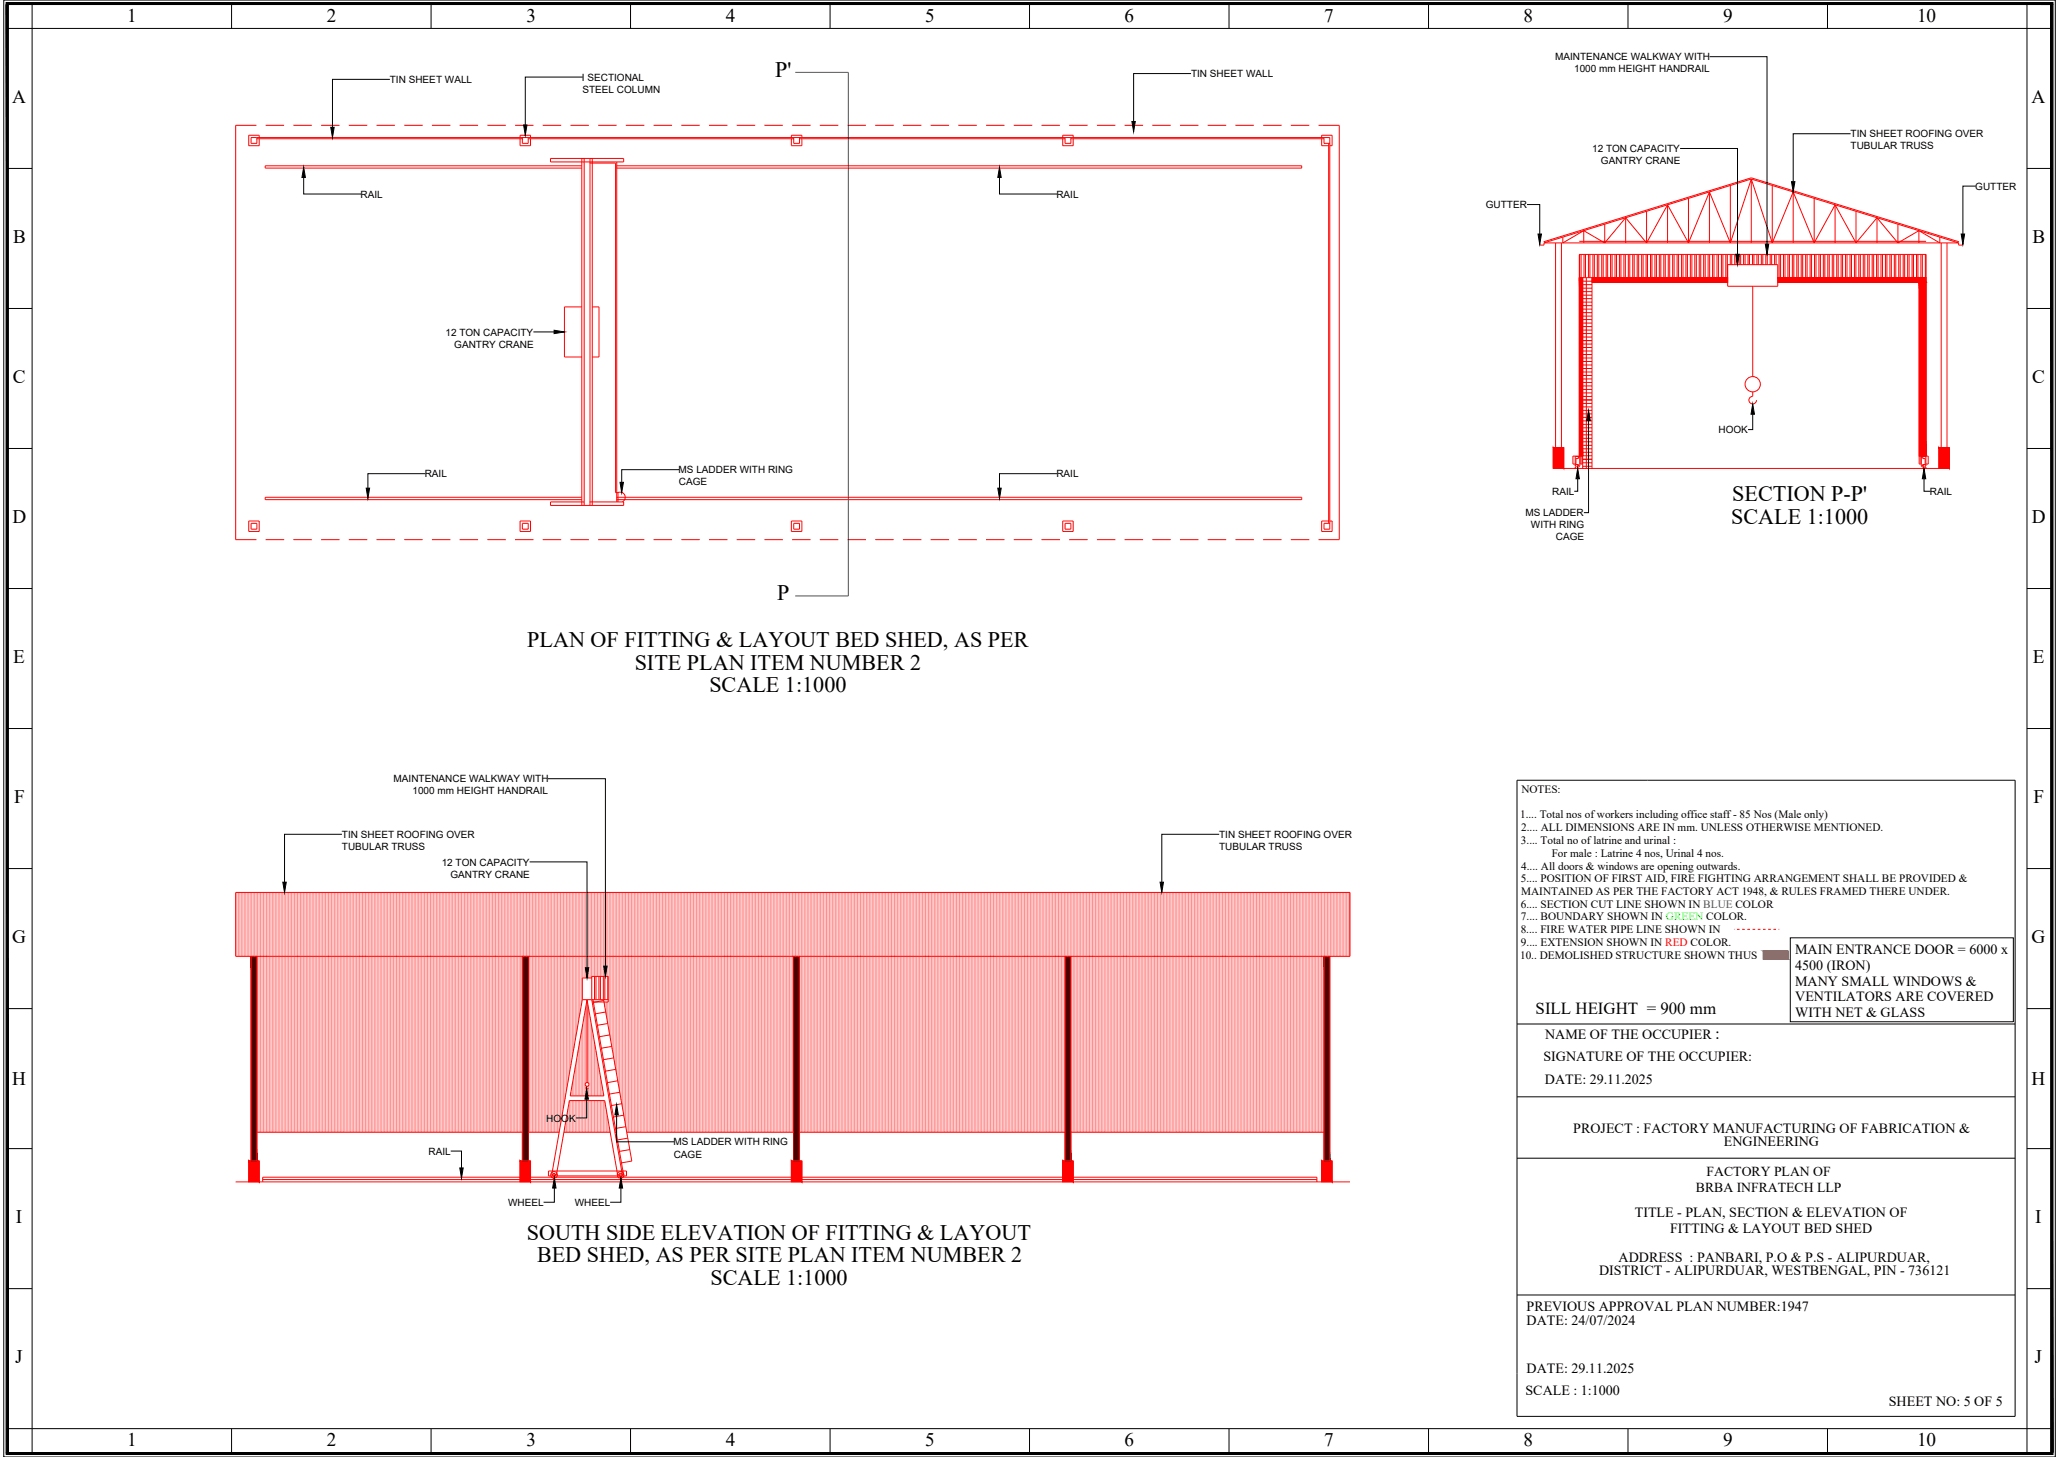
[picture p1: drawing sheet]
<svg xmlns="http://www.w3.org/2000/svg" width="2378mm" height="1682mm" viewBox="0 0 2378 1682" stroke-linecap="round" stroke-linejoin="round" font-family="sans-serif">
<!-- layer: 0 -->
<g fill="none" stroke="#000" stroke-width="1.15">
<path d="M4 0h2370v1682h-2370zM7 3h2364v1676h-2364zM9 5h2360v1672h-2360zM37 3v1676M267 3v30M498 3v30M728 3v30M959 3v30M1189 3v30M1419 3v30M1650 3v30M1880 3v30"/>
<path d="M2111 3v30M2341 3v1676M7 33h2364M1975 65h66v217M450 92h-66v55M673 89h-66v55M1376 85h-67v55M2137 154h-66v56M1940 171h67v123M7 194h30M2341 194h30M351 205v19h66"/>
<path d="M1154 205v19h67M2282 215h-15v55M1764 236h14v34M7 356h30M2341 356h30M616 383h24M2024 478v18h-5M1835 486v106h-6M7 518h30M2341 518h30M491 547h-66v17M784 542h-66v15"/>
<path d="M1221 547h-67v17M1822 553v14h-4M2222 553v14h8M7 679h30M2341 679h30M7 841h30M2341 841h30M633 899h66v216M1752 901h575v734h-575zM395 963h-66v55M1408 963h-66v55M612 995h66v122"/>
<path d="M7 1003h30M2341 1003h30M2068 1083h257v97h-257zM7 1164h30M2341 1164h30M1752 1182h575M678 1269v22h-13M1752 1266h575M712 1287v31h67M7 1326h30M521 1329h12v19M1752 1337h575"/>
<path d="M2341 1326h30M640 1372v16h-12M717 1372v16h-12M7 1488h30M1752 1495h575M2341 1488h30M7 1649h2364M267 1649v30M498 1649v30M728 1649v30M959 1649v30M1189 1649v30"/>
<path d="M1419 1649v30M1650 1649v30M1880 1649v30M2111 1649v30M7 1663h2M2369 1663h2"/>
</g>
<g fill="#000" stroke="#000" stroke-width="1.15">
<path d="M382 147h4l-2 12zM605 144h4l-2 12zM1307 140h4l-2 12zM351 193l2 12h-4zM1154 193l2 12h-4zM2069 210h4l-2 12zM1776 270h4l-2 12zM2265 270h4l-2 12zM2005 294h4l-2 11zM2039 282h4l-2 12zM640 381l12 2-12 2zM2024 466l2 12h-4z"/>
<path d="M1835 474l2 12h-4zM716 557h4l-2 12zM1822 541l2 12h-4zM2222 541l2 12h-4zM423 564h4l-2 11zM1152 564h4l-2 11zM327 1018h4l-2 12zM1340 1018h4l-2 12zM676 1117h4l-2 12zM697 1115h4l-2 12zM678 1257l2 12h-4zM712 1275l2 12h-4z"/>
<path d="M531 1348h4l-2 12zM640 1360l2 12h-4zM717 1360l2 12h-4z"/>
<path d="M7 5l2 1672v-1672zM7 5l2 1672h-2z"/>
<path d="M7 3l2364 2v-2zM7 3l2364 2h-2364z"/>
<path d="M2369 5l2 1672v-1672zM2369 5l2 1672h-2z"/>
<path d="M7 1677l2364 2v-2zM7 1677l2364 2h-2364z"/>
</g>
<g fill="none" stroke="#f00" stroke-width="1.15">
<path d="M296 145h-24v478h24M297 159v7h-7v-7h1246v452h-7v-7h7M299 159v-3h-12v12h12v-8M307 145h21M339 145h21M371 145h21M403 145h21M435 145h21M467 145h21M499 145h21M531 145h21M563 145h21"/>
<path d="M595 145h21M601 159v-3h12v3M603 159v7h7v-7M627 145h21M659 145h21M691 145h21M723 145h21M755 145h21M787 145h21M819 145h21M851 145h21M883 145h21"/>
<path d="M914 159v-3h12v3M915 145h21M917 159v7h6v-7M947 145h21M979 145h21M1011 145h21M1043 145h21M1075 145h21M1107 145h21M1139 145h21M1171 145h21M1203 145h21"/>
<path d="M1227 159v-3h12v3M1230 159v7h7v-7M1235 145h21M1267 145h21M1299 145h21M1331 145h21M1363 145h21M1395 145h21M1427 145h21M1459 145h21M1491 145h21M1523 145h24v478h-24"/>
<path d="M1526 159v-3h13v12h-3M1529 159v7h7M297 160h306M601 160v8h12v-8M610 160h307M914 160v8h12v-8M923 160h307M1227 160v8h12v-8M1237 160h292M1526 160v8h9M1535 166v438M636 183h84v4h-84z"/>
<path d="M672 183v400M672 191h-366v3h366M675 183v400M681 183v400M681 188h30v381h3M684 183v400M712 187v392M712 191h791v3h-791M1999 214v66M2023 207l-240 73M2023 207l239 73M2023 207v73"/>
<path d="M2023 207l-24 73M2023 207l24 73M2047 214v66M1926 236v44M1926 236l24 44M1926 236l-24 44M1950 229v51M1974 222v58M1974 222l25 58M1974 222l-24 58M2071 222v58M2071 222l-24 58"/>
<path d="M2071 222l24 58M2095 229v51M2119 236v44M2119 236l-24 44M2119 236l25 44M1853 259v21M1878 251v29M1878 251l24 29M1878 251l-25 29M1902 244v36M2144 244v36M2168 251v29"/>
<path d="M2168 251l-24 29M2168 251l24 29M2192 259v21M1783 279l240-74 240 74M1824 279h401M1829 266v14M1829 266l-24 14v-6M1829 266l24 14M2216 266v14M2216 266l24 14v-6M2216 266l-24 14M1783 280h479"/>
<path d="M1783 280v3h-5v-1M1797 280v237M1803 280v237M1824 294v27M1826 294v27M1829 294v27M1831 294v27M1835 294v27M1836 294v27M1840 294v27M1841 294v27M1845 294v27"/>
<path d="M1847 294v27M1850 294v27M1852 294v27M1855 294v27M1857 294v27M1860 294v27M1862 294v27M1865 294v27M1867 294v27M1870 294v27M1872 294v27M1876 294v27"/>
<path d="M1877 294v27M1881 294v27M1882 294v27M1886 294v27M1887 294v27M1891 294v27M1893 294v27M1896 294v27M1898 294v27M1901 294v27M1903 294v27M1906 294v27"/>
<path d="M1908 294v27M1911 294v27M1913 294v27M1917 294v27M1918 294v27M1922 294v27M1923 294v27M1927 294v27M1928 294v27M1932 294v27M1934 294v27M1937 294v27"/>
<path d="M1939 294v27M1942 294v27M1944 294v27M1947 294v27M1949 294v27M1952 294v27M1954 294v27M1957 294v27M1959 294v27M1963 294v27M1964 294v27M1968 294v27"/>
<path d="M1969 294v27M1973 294v27M1975 294v27M1978 294v27M1980 294v27M1983 294v27M1985 294v27M1988 294v27M1990 294v27M1993 294v27M1995 294v27M1998 294v11"/>
<path d="M2000 294v11M2004 294v11M2005 294v11M2009 294v11M2010 294v11M2014 294v11M2015 294v11M2019 294v11M2021 294v11M2024 294v11M2026 294v11M2029 294v11"/>
<path d="M2031 294v11M2034 294v11M2036 294v11M2039 294v11M2041 294v11M2044 294v11M2046 294v11M2050 294v11M2051 294v11M2055 294v27M2056 294v27M2060 294v27"/>
<path d="M2062 294v27M2065 294v27M2067 294v27M2070 294v27M2072 294v27M2075 294v27M2077 294v27M2080 294v27M2082 294v27M2085 294v27M2087 294v27M2091 294v27"/>
<path d="M2092 294v27M2096 294v27M2097 294v27M2101 294v27M2103 294v27M2106 294v27M2108 294v27M2111 294v27M2113 294v27M2116 294v27M2118 294v27M2121 294v27"/>
<path d="M2123 294v27M2126 294v27M2128 294v27M2132 294v27M2133 294v27M2137 294v27M2138 294v27M2142 294v27M2144 294v27M2147 294v27M2149 294v27M2152 294v27"/>
<path d="M2154 294v27M2157 294v27M2159 294v27M2162 294v27M2164 294v27M2167 294v27M2169 294v27M2173 294v27M2174 294v27M2178 294v27M2179 294v27M2183 294v27"/>
<path d="M2184 294v27M2188 294v27M2190 294v27M2193 294v27M2195 294v27M2198 294v27M2200 294v27M2203 294v27M2205 294v27M2208 294v27M2210 294v27M2213 294v27"/>
<path d="M2215 294v27M2219 294v27M2220 294v27M2224 294v27M2242 280v237M2249 280v237M2262 280v3h5v-1M1995 305h58v25h-58zM1824 321h171M1828 325h11M1828 329h11M1828 333h11"/>
<path d="M1828 337h11M1828 321v220M1832 321v220M1839 326h156M1839 321v220M2024 330v105M2053 321h172M2053 326h164M2217 321v215h2v-9h5v9h3v-9h-10M672 354h-20v58h20M684 354h8v58h-8M1828 341h11"/>
<path d="M1828 345h11M1828 349h11M1828 353h11M1828 357h11M1828 361h11M1828 365h11M1828 369h11M1828 373h11M1828 377h11M1828 381h11M1828 385h11M1828 389h11"/>
<path d="M1828 393h11M1828 397h11M1828 401h11M1828 405h11M1828 409h11M1828 413h11M1828 417h11M1828 421h11M1828 425h11M1828 429h11M1828 433h11M1828 437h11"/>
<path d="M1828 442h11M1828 446h11M1828 450h11M1828 454h11M1828 458h11M2024 452v6a4 4 0 0 0-4 4 4 4 0 0 0 4 4 4 4 0 0 0 5-4M1828 462h11M1828 466h11M1828 470h11M1828 474h11M1828 478h11M1828 482h11"/>
<path d="M1828 486h11M1828 490h11M1828 494h11M1828 498h11M1828 502h11M1828 506h11M1828 510h11M1828 514h11M1828 518h11M1817 527h10v9h-2v-9h-6v9h-2zM1823 536h-4v2h1v2h-1v1M1823 538h-1v2h1v1"/>
<path d="M1823 527v2h-3v7h3v2h2v-11M1824 527v-233h401v233M1828 522h11M1828 526h11M1828 530h11M1828 534h11M1828 538h11M2219 527v11h2v-2h3v-7h-3v-2M2221 536h4v2h-1v2h1v1M2221 538h1v2h-1v1M1806 541v-24h-12v24h457v-24h-12v24M672 574h-366v3h366"/>
<path d="M675 579h-39v4h84v-4h-39M712 574h791v3h-791M714 569v10M714 569a6 6 0 0 1 8 3 6 6 0 0 1-3 7M287 601h12v13h-12zM290 604h7v7h-7zM601 601h12v13h-12zM603 604h7v7h-7zM914 601h12v13h-12zM917 604h6v7h-6zM1227 601h12v13h-12zM1230 604h7v7h-7z"/>
<path d="M1535 601h-9v13h13v-13h-3M307 623h21M339 623h21M371 623h21M403 623h21M435 623h21M467 623h21M499 623h21M531 623h21M563 623h21M595 623h21M627 623h21"/>
<path d="M659 623h21M691 623h21M723 623h21M755 623h21M787 623h21M819 623h21M851 623h21M883 623h21M915 623h21M947 623h21M979 623h21M1011 623h21"/>
<path d="M1043 623h21M1075 623h21M1107 623h21M1139 623h21M1171 623h21M1203 623h21M1235 623h21M1267 623h21M1299 623h21M1331 623h21M1363 623h21M1395 623h21"/>
<path d="M1427 623h21M1459 623h21M1491 623h21M272 1030h1287v74h-1287zM2003 1073h.1M2006 1073h3M2012 1073h3M2018 1073h3M2024 1073h3M2030 1073h3M2036 1073h3M2042 1073h3"/>
<path d="M2048 1073h3M2054 1073h1M290 1104v236M297 1104v236M603 1104v236M610 1104v236M917 1104v236M923 1104v236M1230 1104v236M1237 1104v236M1529 1104v236M1536 1104v236"/>
<path d="M683 1129h-10v25M687 1127v27M688 1127v27M692 1127v27M693 1127v27M697 1127v27l33 186-12 2M699 1127v27M702 1127v27M673 1154h29M678 1154l19 111h-38zM678 1154v96M684 1157h18v-30h-19v27l36 202"/>
<path d="M685 1154l35 202h-7l-15-85h-40l-15 85h-6l36-202M697 1155l-12 2M700 1168l-12 2M702 1182l-12 2M704 1195l-12 2M707 1208l-12 2M709 1221l-12 2M711 1234l-12 3M678 1254l-1 3h1l1-1M713 1248l-11 2M716 1261l-12 2M718 1274l-12 2"/>
<path d="M720 1287l-11 3M297 1307h306M610 1307h36M651 1307h54M710 1307h2M723 1301l-12 2M724 1307h193M725 1314l-12 2M923 1307h307M1237 1307h292M727 1327l-12 2M633 1352h91v6h-91z"/>
<path d="M272 1364h1287M287 1364v-24h12v24M303 1362h1218M303 1364v-5h1218v5M601 1364v-24h12v24M914 1364v-24h12v24M1227 1364v-24h12v24M1526 1364v-24h13v24"/>
<circle cx="2024" cy="444" r="9"/>
<circle cx="678" cy="1252" r="2.2"/>
<circle cx="640" cy="1356" r="4"/>
<circle cx="640" cy="1356" r="1.7"/>
<circle cx="717" cy="1356" r="4"/>
<circle cx="717" cy="1356" r="1.9"/>
</g>
<path d="M2037 1098l28 9v-9zM2037 1098l28 9h-28z" fill="#a06a0d" stroke="#a06a0d" stroke-width="1.15"/>
<path d="M2037 1098h28v9h-28z" fill="none" stroke="#a06a0d" stroke-width="1.15"/>
<g fill="#f00" stroke="#f00" stroke-width="1.15">
<path d="M914 1340l12 24v-24zM914 1340l12 24h-12z"/>
<path d="M601 1340l12 24v-24zM601 1340l12 24h-12z"/>
<path d="M287 1340l12 24v-24zM287 1340l12 24h-12z"/>
<path d="M1526 1340l13 24v-24zM1526 1340l13 24h-13z"/>
<path d="M1227 1340l12 24v-24zM1227 1340l12 24h-12z"/>
<path d="M2217 321l8 5v-5zM2217 321l8 5h-8z"/>
<path d="M2053 321l164 5v-5zM2053 321l164 5h-164z"/>
<path d="M1839 321l156 5v-5zM1839 321l156 5h-156z"/>
<path d="M1824 321l4 206v-206zM1824 321l4 206h-4z"/>
<path d="M2217 326l8 201v-201zM2217 326l8 201h-8z"/>
<path d="M2239 517l12 24v-24zM2239 517l12 24h-12z"/>
<path d="M1794 517l12 24v-24zM1794 517l12 24h-12z"/>
</g>
<g fill="#4d0000" stroke="#4d0000" stroke-width="1.15">
<path d="M1230 1104l7 236v-236zM1230 1104l7 236h-7z"/>
<path d="M917 1104l6 236v-236zM917 1104l6 236h-6z"/>
<path d="M603 1104l7 236v-236zM603 1104l7 236h-7z"/>
<path d="M290 1104l7 236v-236zM290 1104l7 236h-7z"/>
<path d="M1529 1104l7 236v-236zM1529 1104l7 236h-7z"/>
</g>
<g fill="none" stroke="#ff8f8f" stroke-width="1.15">
<path d="M274 1030v74M275 1030v74M277 1030v74M279 1030v74M280 1030v74M282 1030v74M284 1030v74M286 1030v74M287 1030v74M289 1030v74M291 1030v74M292 1030v74"/>
<path d="M294 1030v74M296 1030v74M298 1030v277M299 1030v277M301 1030v277M303 1030v277M304 1030v277M306 1030v277M308 1030v277M309 1030v277M311 1030v277M313 1030v277"/>
<path d="M315 1030v277M316 1030v277M318 1030v277M320 1030v277M321 1030v277M323 1030v277M325 1030v277M327 1030v277M328 1030v277M330 1030v277M332 1030v277M333 1030v277"/>
<path d="M335 1030v277M337 1030v277M338 1030v277M340 1030v277M342 1030v277M344 1030v277M345 1030v277M347 1030v277M349 1030v277M350 1030v277M352 1030v277M354 1030v277"/>
<path d="M356 1030v277M357 1030v277M359 1030v277M361 1030v277M362 1030v277M364 1030v277M366 1030v277M367 1030v277M369 1030v277M371 1030v277M373 1030v277M374 1030v277"/>
<path d="M376 1030v277M378 1030v277M379 1030v277M381 1030v277M383 1030v277M385 1030v277M386 1030v277M388 1030v277M390 1030v277M391 1030v277M393 1030v277M395 1030v277"/>
<path d="M396 1030v277M398 1030v277M400 1030v277M402 1030v277M403 1030v277M405 1030v277M407 1030v277M408 1030v277M410 1030v277M412 1030v277M414 1030v277M415 1030v277"/>
<path d="M417 1030v277M419 1030v277M420 1030v277M422 1030v277M424 1030v277M425 1030v277M427 1030v277M429 1030v277M431 1030v277M432 1030v277M434 1030v277M436 1030v277"/>
<path d="M437 1030v277M439 1030v277M441 1030v277M443 1030v277M444 1030v277M446 1030v277M448 1030v277M449 1030v277M451 1030v277M453 1030v277M455 1030v277M456 1030v277"/>
<path d="M458 1030v277M460 1030v277M461 1030v277M463 1030v277M465 1030v277M466 1030v277M468 1030v277M470 1030v277M472 1030v277M473 1030v277M475 1030v277M477 1030v277"/>
<path d="M478 1030v277M480 1030v277M482 1030v277M484 1030v277M485 1030v277M487 1030v277M489 1030v277M490 1030v277M492 1030v277M494 1030v277M495 1030v277M497 1030v277"/>
<path d="M499 1030v277M501 1030v277M502 1030v277M504 1030v277M506 1030v277M507 1030v277M509 1030v277M511 1030v277M513 1030v277M514 1030v277M516 1030v277M518 1030v277"/>
<path d="M519 1030v277M521 1030v277M523 1030v277M525 1030v277M526 1030v277M528 1030v277M530 1030v277M531 1030v277M533 1030v277M535 1030v277M536 1030v277M538 1030v277"/>
<path d="M540 1030v277M542 1030v277M543 1030v277M545 1030v277M547 1030v277M548 1030v277M550 1030v277M552 1030v277M554 1030v277M555 1030v277M557 1030v277M559 1030v277"/>
<path d="M560 1030v277M562 1030v277M564 1030v277M565 1030v277M567 1030v277M569 1030v277M571 1030v277M572 1030v277M574 1030v277M576 1030v277M577 1030v277M579 1030v277"/>
<path d="M581 1030v277M583 1030v277M584 1030v277M586 1030v277M588 1030v277M589 1030v277M591 1030v277M593 1030v277M594 1030v277M596 1030v277M598 1030v277M600 1030v277"/>
<path d="M601 1030v277M603 1030v277M605 1030v74M606 1030v74M608 1030v74M610 1030v74M612 1030v277M613 1030v277M615 1030v277M617 1030v277M618 1030v277M620 1030v277"/>
<path d="M622 1030v277M623 1030v277M625 1030v277M627 1030v277M629 1030v277M630 1030v277M632 1030v277M634 1030v277M635 1030v277M637 1030v277M639 1030v277M641 1030v277"/>
<path d="M642 1030v277M644 1030v277M646 1030v277M647 1030v268M649 1030v258M651 1030v249M652 1030v239M654 1030v229M656 1030v219M658 1030v210M659 1030v200M661 1030v190"/>
<path d="M663 1030v180M664 1030v171M666 1030v161M668 1030v151M670 1030v141M671 1030v131M673 1030v99M675 1030v99M676 1030v99M678 1030v99M680 1030v99M682 1030v99"/>
<path d="M683 1030v99M685 1030v97M687 1030v97M688 1030v97M690 1030v97M692 1030v97M693 1030v97M695 1030v97M697 1030v97M699 1030v97M700 1030v97M702 1030v97"/>
<path d="M704 1030v162M705 1030v171M707 1030v181M709 1030v191M711 1030v201M712 1030v211M714 1030v220M716 1030v230M717 1030v240M719 1030v250M721 1030v259M722 1030v269"/>
<path d="M724 1030v277M726 1030v277M728 1030v277M729 1030v277M731 1030v277M733 1030v277M734 1030v277M736 1030v277M738 1030v277M740 1030v277M741 1030v277M743 1030v277"/>
<path d="M745 1030v277M746 1030v277M748 1030v277M750 1030v277M752 1030v277M753 1030v277M755 1030v277M757 1030v277M758 1030v277M760 1030v277M762 1030v277M763 1030v277"/>
<path d="M765 1030v277M767 1030v277M769 1030v277M770 1030v277M772 1030v277M774 1030v277M775 1030v277M777 1030v277M779 1030v277M780 1030v277M782 1030v277M784 1030v277"/>
<path d="M786 1030v277M787 1030v277M789 1030v277M791 1030v277M792 1030v277M794 1030v277M796 1030v277M798 1030v277M799 1030v277M801 1030v277M803 1030v277M804 1030v277"/>
<path d="M806 1030v277M808 1030v277M809 1030v277M811 1030v277M813 1030v277M815 1030v277M816 1030v277M818 1030v277M820 1030v277M821 1030v277M823 1030v277M825 1030v277"/>
<path d="M827 1030v277M828 1030v277M830 1030v277M832 1030v277M833 1030v277M835 1030v277M837 1030v277M839 1030v277M840 1030v277M842 1030v277M844 1030v277M845 1030v277"/>
<path d="M847 1030v277M849 1030v277M850 1030v277M852 1030v277M854 1030v277M856 1030v277M857 1030v277M859 1030v277M861 1030v277M862 1030v277M864 1030v277M866 1030v277"/>
<path d="M868 1030v277M869 1030v277M871 1030v277M873 1030v277M874 1030v277M876 1030v277M878 1030v277M879 1030v277M881 1030v277M883 1030v277M885 1030v277M886 1030v277"/>
<path d="M888 1030v277M890 1030v277M891 1030v277M893 1030v277M895 1030v277M897 1030v277M898 1030v277M900 1030v277M902 1030v277M903 1030v277M905 1030v277M907 1030v277"/>
<path d="M909 1030v277M910 1030v277M912 1030v277M914 1030v277M915 1030v277M917 1030v74M919 1030v74M920 1030v74M922 1030v74M924 1030v277M926 1030v277M927 1030v277"/>
<path d="M929 1030v277M931 1030v277M932 1030v277M934 1030v277M936 1030v277M938 1030v277M939 1030v277M941 1030v277M943 1030v277M944 1030v277M946 1030v277M948 1030v277"/>
<path d="M949 1030v277M951 1030v277M953 1030v277M955 1030v277M956 1030v277M958 1030v277M960 1030v277M961 1030v277M963 1030v277M965 1030v277M967 1030v277M968 1030v277"/>
<path d="M970 1030v277M972 1030v277M973 1030v277M975 1030v277M977 1030v277M978 1030v277M980 1030v277M982 1030v277M984 1030v277M985 1030v277M987 1030v277M989 1030v277"/>
<path d="M990 1030v277M992 1030v277M994 1030v277M996 1030v277M997 1030v277M999 1030v277M1001 1030v277M1002 1030v277M1004 1030v277M1006 1030v277M1007 1030v277M1009 1030v277"/>
<path d="M1011 1030v277M1013 1030v277M1014 1030v277M1016 1030v277M1018 1030v277M1019 1030v277M1021 1030v277M1023 1030v277M1025 1030v277M1026 1030v277M1028 1030v277M1030 1030v277"/>
<path d="M1031 1030v277M1033 1030v277M1035 1030v277M1036 1030v277M1038 1030v277M1040 1030v277M1042 1030v277M1043 1030v277M1045 1030v277M1047 1030v277M1048 1030v277M1050 1030v277"/>
<path d="M1052 1030v277M1054 1030v277M1055 1030v277M1057 1030v277M1059 1030v277M1060 1030v277M1062 1030v277M1064 1030v277M1066 1030v277M1067 1030v277M1069 1030v277M1071 1030v277"/>
<path d="M1072 1030v277M1074 1030v277M1076 1030v277M1077 1030v277M1079 1030v277M1081 1030v277M1083 1030v277M1084 1030v277M1086 1030v277M1088 1030v277M1089 1030v277M1091 1030v277"/>
<path d="M1093 1030v277M1095 1030v277M1096 1030v277M1098 1030v277M1100 1030v277M1101 1030v277M1103 1030v277M1105 1030v277M1106 1030v277M1108 1030v277M1110 1030v277M1112 1030v277"/>
<path d="M1113 1030v277M1115 1030v277M1117 1030v277M1118 1030v277M1120 1030v277M1122 1030v277M1124 1030v277M1125 1030v277M1127 1030v277M1129 1030v277M1130 1030v277M1132 1030v277"/>
<path d="M1134 1030v277M1136 1030v277M1137 1030v277M1139 1030v277M1141 1030v277M1142 1030v277M1144 1030v277M1146 1030v277M1147 1030v277M1149 1030v277M1151 1030v277M1153 1030v277"/>
<path d="M1154 1030v277M1156 1030v277M1158 1030v277M1159 1030v277M1161 1030v277M1163 1030v277M1165 1030v277M1166 1030v277M1168 1030v277M1170 1030v277M1171 1030v277M1173 1030v277"/>
<path d="M1175 1030v277M1176 1030v277M1178 1030v277M1180 1030v277M1182 1030v277M1183 1030v277M1185 1030v277M1187 1030v277M1188 1030v277M1190 1030v277M1192 1030v277M1194 1030v277"/>
<path d="M1195 1030v277M1197 1030v277M1199 1030v277M1200 1030v277M1202 1030v277M1204 1030v277M1205 1030v277M1207 1030v277M1209 1030v277M1211 1030v277M1212 1030v277M1214 1030v277"/>
<path d="M1216 1030v277M1217 1030v277M1219 1030v277M1221 1030v277M1223 1030v277M1224 1030v277M1226 1030v277M1228 1030v277M1229 1030v277M1231 1030v74M1233 1030v74M1234 1030v74"/>
<path d="M1236 1030v74M1238 1030v277M1240 1030v277M1241 1030v277M1243 1030v277M1245 1030v277M1246 1030v277M1248 1030v277M1250 1030v277M1252 1030v277M1253 1030v277M1255 1030v277"/>
<path d="M1257 1030v277M1258 1030v277M1260 1030v277M1262 1030v277M1263 1030v277M1265 1030v277M1267 1030v277M1269 1030v277M1270 1030v277M1272 1030v277M1274 1030v277M1275 1030v277"/>
<path d="M1277 1030v277M1279 1030v277M1281 1030v277M1282 1030v277M1284 1030v277M1286 1030v277M1287 1030v277M1289 1030v277M1291 1030v277M1293 1030v277M1294 1030v277M1296 1030v277"/>
<path d="M1298 1030v277M1299 1030v277M1301 1030v277M1303 1030v277M1304 1030v277M1306 1030v277M1308 1030v277M1310 1030v277M1311 1030v277M1313 1030v277M1315 1030v277M1316 1030v277"/>
<path d="M1318 1030v277M1320 1030v277M1322 1030v277M1323 1030v277M1325 1030v277M1327 1030v277M1328 1030v277M1330 1030v277M1332 1030v277M1333 1030v277M1335 1030v277M1337 1030v277"/>
<path d="M1339 1030v277M1340 1030v277M1342 1030v277M1344 1030v277M1345 1030v277M1347 1030v277M1349 1030v277M1351 1030v277M1352 1030v277M1354 1030v277M1356 1030v277M1357 1030v277"/>
<path d="M1359 1030v277M1361 1030v277M1362 1030v277M1364 1030v277M1366 1030v277M1368 1030v277M1369 1030v277M1371 1030v277M1373 1030v277M1374 1030v277M1376 1030v277M1378 1030v277"/>
<path d="M1380 1030v277M1381 1030v277M1383 1030v277M1385 1030v277M1386 1030v277M1388 1030v277M1390 1030v277M1391 1030v277M1393 1030v277M1395 1030v277M1397 1030v277M1398 1030v277"/>
<path d="M1400 1030v277M1402 1030v277M1403 1030v277M1405 1030v277M1407 1030v277M1409 1030v277M1410 1030v277M1412 1030v277M1414 1030v277M1415 1030v277M1417 1030v277M1419 1030v277"/>
<path d="M1420 1030v277M1422 1030v277M1424 1030v277M1426 1030v277M1427 1030v277M1429 1030v277M1431 1030v277M1432 1030v277M1434 1030v277M1436 1030v277M1438 1030v277M1439 1030v277"/>
<path d="M1441 1030v277M1443 1030v277M1444 1030v277M1446 1030v277M1448 1030v277M1450 1030v277M1451 1030v277M1453 1030v277M1455 1030v277M1456 1030v277M1458 1030v277M1460 1030v277"/>
<path d="M1461 1030v277M1463 1030v277M1465 1030v277M1467 1030v277M1468 1030v277M1470 1030v277M1472 1030v277M1473 1030v277M1475 1030v277M1477 1030v277M1479 1030v277M1480 1030v277"/>
<path d="M1482 1030v277M1484 1030v277M1485 1030v277M1487 1030v277M1489 1030v277M1490 1030v277M1492 1030v277M1494 1030v277M1496 1030v277M1497 1030v277M1499 1030v277M1501 1030v277"/>
<path d="M1502 1030v277M1504 1030v277M1506 1030v277M1508 1030v277M1509 1030v277M1511 1030v277M1513 1030v277M1514 1030v277M1516 1030v277M1518 1030v277M1520 1030v277M1521 1030v277"/>
<path d="M1523 1030v277M1525 1030v277M1526 1030v277M1528 1030v277M1530 1030v74M1531 1030v74M1533 1030v74M1535 1030v74M1537 1030v74M1538 1030v74M1540 1030v74M1542 1030v74"/>
<path d="M1543 1030v74M1545 1030v74M1547 1030v74M1549 1030v74M1550 1030v74M1552 1030v74M1554 1030v74M1555 1030v74M1557 1030v74M1559 1030v74M678 1155v95M699 1157v5"/>
<path d="M700 1157v15M702 1157v25M675 1173v92M676 1163v88M680 1164v86M682 1174v91M671 1193v72M673 1183v82M683 1184v81M685 1194v71M668 1212v53M670 1202v63"/>
<path d="M687 1203v62M688 1213v52M664 1232v33M666 1222v43M690 1223v42M692 1233v32M661 1251v14M663 1241v24M676 1253v12M678 1254v11M680 1253v12M693 1242v23"/>
<path d="M695 1252v13M658 1271v36M659 1261v4M659 1271v36M661 1271v36M663 1271v36M664 1271v36M666 1271v36M668 1271v36M670 1271v36M671 1271v36M673 1271v36"/>
<path d="M675 1271v36M676 1271v36M678 1271v36M680 1271v36M682 1271v36M683 1271v36M685 1271v36M687 1271v36M688 1271v36M690 1271v36M692 1271v36M693 1271v36"/>
<path d="M695 1271v36M697 1262v3M697 1271v36M699 1272v35M654 1290v17M656 1281v26M700 1281v26M702 1291v16M652 1300v7M704 1301v6"/>
</g>
<path d="M918 84h62v604h-62" fill="none" stroke="#00f" stroke-width="1.15"/>
<g font-size="25.6">
<text x="895" y="89">P'</text>
<text x="2001" y="579">SECTION P-P'</text>
<text x="1999" y="605">SCALE 1:1000</text>
<text x="898" y="693">P</text>
<text x="609" y="747">PLAN OF FITTING &amp; LAYOUT BED SHED, AS PER</text>
<text x="733" y="773">SITE PLAN ITEM NUMBER 2</text>
<text x="819" y="799">SCALE 1:1000</text>
<text x="608" y="1431">SOUTH SIDE ELEVATION OF FITTING &amp; LAYOUT</text>
<text x="620" y="1457">BED SHED, AS PER SITE PLAN ITEM NUMBER 2</text>
<text x="821" y="1483">SCALE 1:1000</text>
</g>
<g font-size="22.2">
<text x="147" y="26">1</text>
<text x="378" y="26">2</text>
<text x="608" y="26">3</text>
<text x="838" y="26">4</text>
<text x="1069" y="26">5</text>
<text x="1299" y="26">6</text>
<text x="1529" y="26">7</text>
<text x="1760" y="26">8</text>
<text x="1990" y="26">9</text>
<text x="2214" y="26">10</text>
<text x="14" y="119">A</text>
<text x="2346" y="119">A</text>
<text x="15" y="281">B</text>
<text x="2347" y="281">B</text>
<text x="15" y="442">C</text>
<text x="2347" y="442">C</text>
<text x="14" y="604">D</text>
<text x="2347" y="604">D</text>
<text x="15" y="766">E</text>
<text x="2348" y="766">E</text>
<text x="16" y="927">F</text>
<text x="2349" y="927">F</text>
<text x="14" y="1089">G</text>
<text x="2346" y="1089">G</text>
<text x="14" y="1253">H</text>
<text x="2346" y="1253">H</text>
<text x="18" y="1412">I</text>
<text x="2351" y="1412">I</text>
<text x="18" y="1574">J</text>
<text x="2350" y="1574">J</text>
<text x="147" y="1669">1</text>
<text x="378" y="1669">2</text>
<text x="608" y="1669">3</text>
<text x="838" y="1669">4</text>
<text x="1069" y="1669">5</text>
<text x="1299" y="1669">6</text>
<text x="1529" y="1669">7</text>
<text x="1760" y="1669">8</text>
<text x="1990" y="1669">9</text>
<text x="2214" y="1669">10</text>
</g>
<g font-size="19.5">
<text x="1774" y="1170">SILL HEIGHT = 900 mm</text>
<text x="1981" y="1199">:</text>
</g>
<g font-size="16.2">
<text x="2073" y="1101">MAIN ENTRANCE DOOR = 6000 x</text>
<text x="2073" y="1119">4500 (IRON)</text>
<text x="2073" y="1138">MANY SMALL WINDOWS &amp;</text>
<text x="2073" y="1156">VENTILATORS ARE COVERED</text>
<text x="2073" y="1174">WITH NET &amp; GLASS</text>
<text x="1784" y="1199">NAME OF THE OCCUPIER</text>
<text x="1783" y="1225">SIGNATURE OF THE OCCUPIER:</text>
<text x="1784" y="1251">DATE: 29.11.2025</text>
<text x="1817" y="1307">PROJECT : FACTORY MANUFACTURING OF FABRICATION &amp;</text>
<text x="1991" y="1323">ENGINEERING</text>
<text x="1888" y="1405">TITLE - PLAN, SECTION &amp; ELEVATION OF</text>
<text x="1929" y="1423">FITTING &amp; LAYOUT BED SHED</text>
<text x="1869" y="1457">ADDRESS : PANBARI, P.O &amp; P.S - ALIPURDUAR,</text>
<text x="1847" y="1472">DISTRICT - ALIPURDUAR, WESTBENGAL, PIN - 736121</text>
<text x="1763" y="1514">PREVIOUS APPROVAL PLAN NUMBER:1947</text>
<text x="1763" y="1530">DATE: 24/07/2024</text>
<text x="1763" y="1585">DATE: 29.11.2025</text>
<text x="1762" y="1611">SCALE : 1:1000</text>
<text x="2182" y="1623">SHEET NO: 5 OF 5</text>
</g>
<g font-size="15.8">
<text x="1971" y="1358">FACTORY PLAN OF</text>
<text x="1959" y="1376">BRBA INFRATECH LLP</text>
</g>
<g font-size="13">
<text x="1757" y="915">NOTES:</text>
<text x="1756" y="945">1.... Total nos of workers including office staff - 85 Nos (Male only)</text>
<text x="1757" y="959">2.... ALL DIMENSIONS ARE IN mm. UNLESS OTHERWISE MENTIONED.</text>
<text x="1757" y="974">3.... Total no of latrine and urinal :</text>
<text x="1792" y="989">For male : Latrine 4 nos, Urinal 4 nos.</text>
<text x="1757" y="1004">4.... All doors &amp; windows are opening outwards.</text>
<text x="1757" y="1019">5.... POSITION OF FIRST AID, FIRE FIGHTING ARRANGEMENT SHALL BE PROVIDED &amp;</text>
<text x="1757" y="1033">MAINTAINED AS PER THE FACTORY ACT 1948, &amp; RULES FRAMED THERE UNDER.</text>
<text x="1757" y="1048">6.... SECTION CUT LINE SHOWN IN BLUE COLOR</text>
<text x="1757" y="1063">7.... BOUNDARY SHOWN IN GREEN COLOR.</text>
<text x="1756" y="1077">8.... FIRE WATER PIPE LINE SHOWN IN</text>
<text x="1757" y="1092">9.... EXTENSION SHOWN IN RED COLOR.</text>
<text x="1756" y="1107">10.. DEMOLISHED STRUCTURE SHOWN THUS</text>
</g>
<g font-size="11.6">
<text x="1796" y="70">MAINTENANCE WALKWAY WITH</text>
<text x="1818" y="84">1000 mm HEIGHT HANDRAIL</text>
<text x="1376" y="89">TIN SHEET WALL</text>
<text x="450" y="96">TIN SHEET WALL</text>
<text x="672" y="93">I SECTIONAL</text>
<text x="673" y="107">STEEL COLUMN</text>
<text x="2137" y="159">TIN SHEET ROOFING OVER</text>
<text x="2137" y="173">TUBULAR TRUSS</text>
<text x="1839" y="176">12 TON CAPACITY</text>
<text x="1849" y="190">GANTRY CRANE</text>
<text x="2281" y="219">GUTTER</text>
<text x="416" y="228">RAIL</text>
<text x="1220" y="228">RAIL</text>
<text x="1716" y="240">GUTTER</text>
<text x="514" y="387">12 TON CAPACITY</text>
<text x="525" y="401">GANTRY CRANE</text>
<text x="1985" y="500">HOOK</text>
<text x="491" y="551">RAIL</text>
<text x="784" y="546">MS LADDER WITH RING</text>
<text x="1220" y="551">RAIL</text>
<text x="784" y="560">CAGE</text>
<text x="1793" y="571">RAIL</text>
<text x="2229" y="571">RAIL</text>
<text x="1762" y="596">MS LADDER</text>
<text x="1768" y="610">WITH RING</text>
<text x="1797" y="624">CAGE</text>
<text x="455" y="903">MAINTENANCE WALKWAY WITH</text>
<text x="476" y="917">1000 mm HEIGHT HANDRAIL</text>
<text x="395" y="967">TIN SHEET ROOFING OVER</text>
<text x="1408" y="967">TIN SHEET ROOFING OVER</text>
<text x="395" y="981">TUBULAR TRUSS</text>
<text x="1408" y="981">TUBULAR TRUSS</text>
<text x="510" y="999">12 TON CAPACITY</text>
<text x="520" y="1013">GANTRY CRANE</text>
<text x="631" y="1295">HOOK</text>
<text x="778" y="1322">MS LADDER WITH RING</text>
<text x="495" y="1333">RAIL</text>
<text x="778" y="1336">CAGE</text>
<text x="587" y="1392">WHEEL</text>
<text x="664" y="1392">WHEEL</text>
</g>
</svg>
